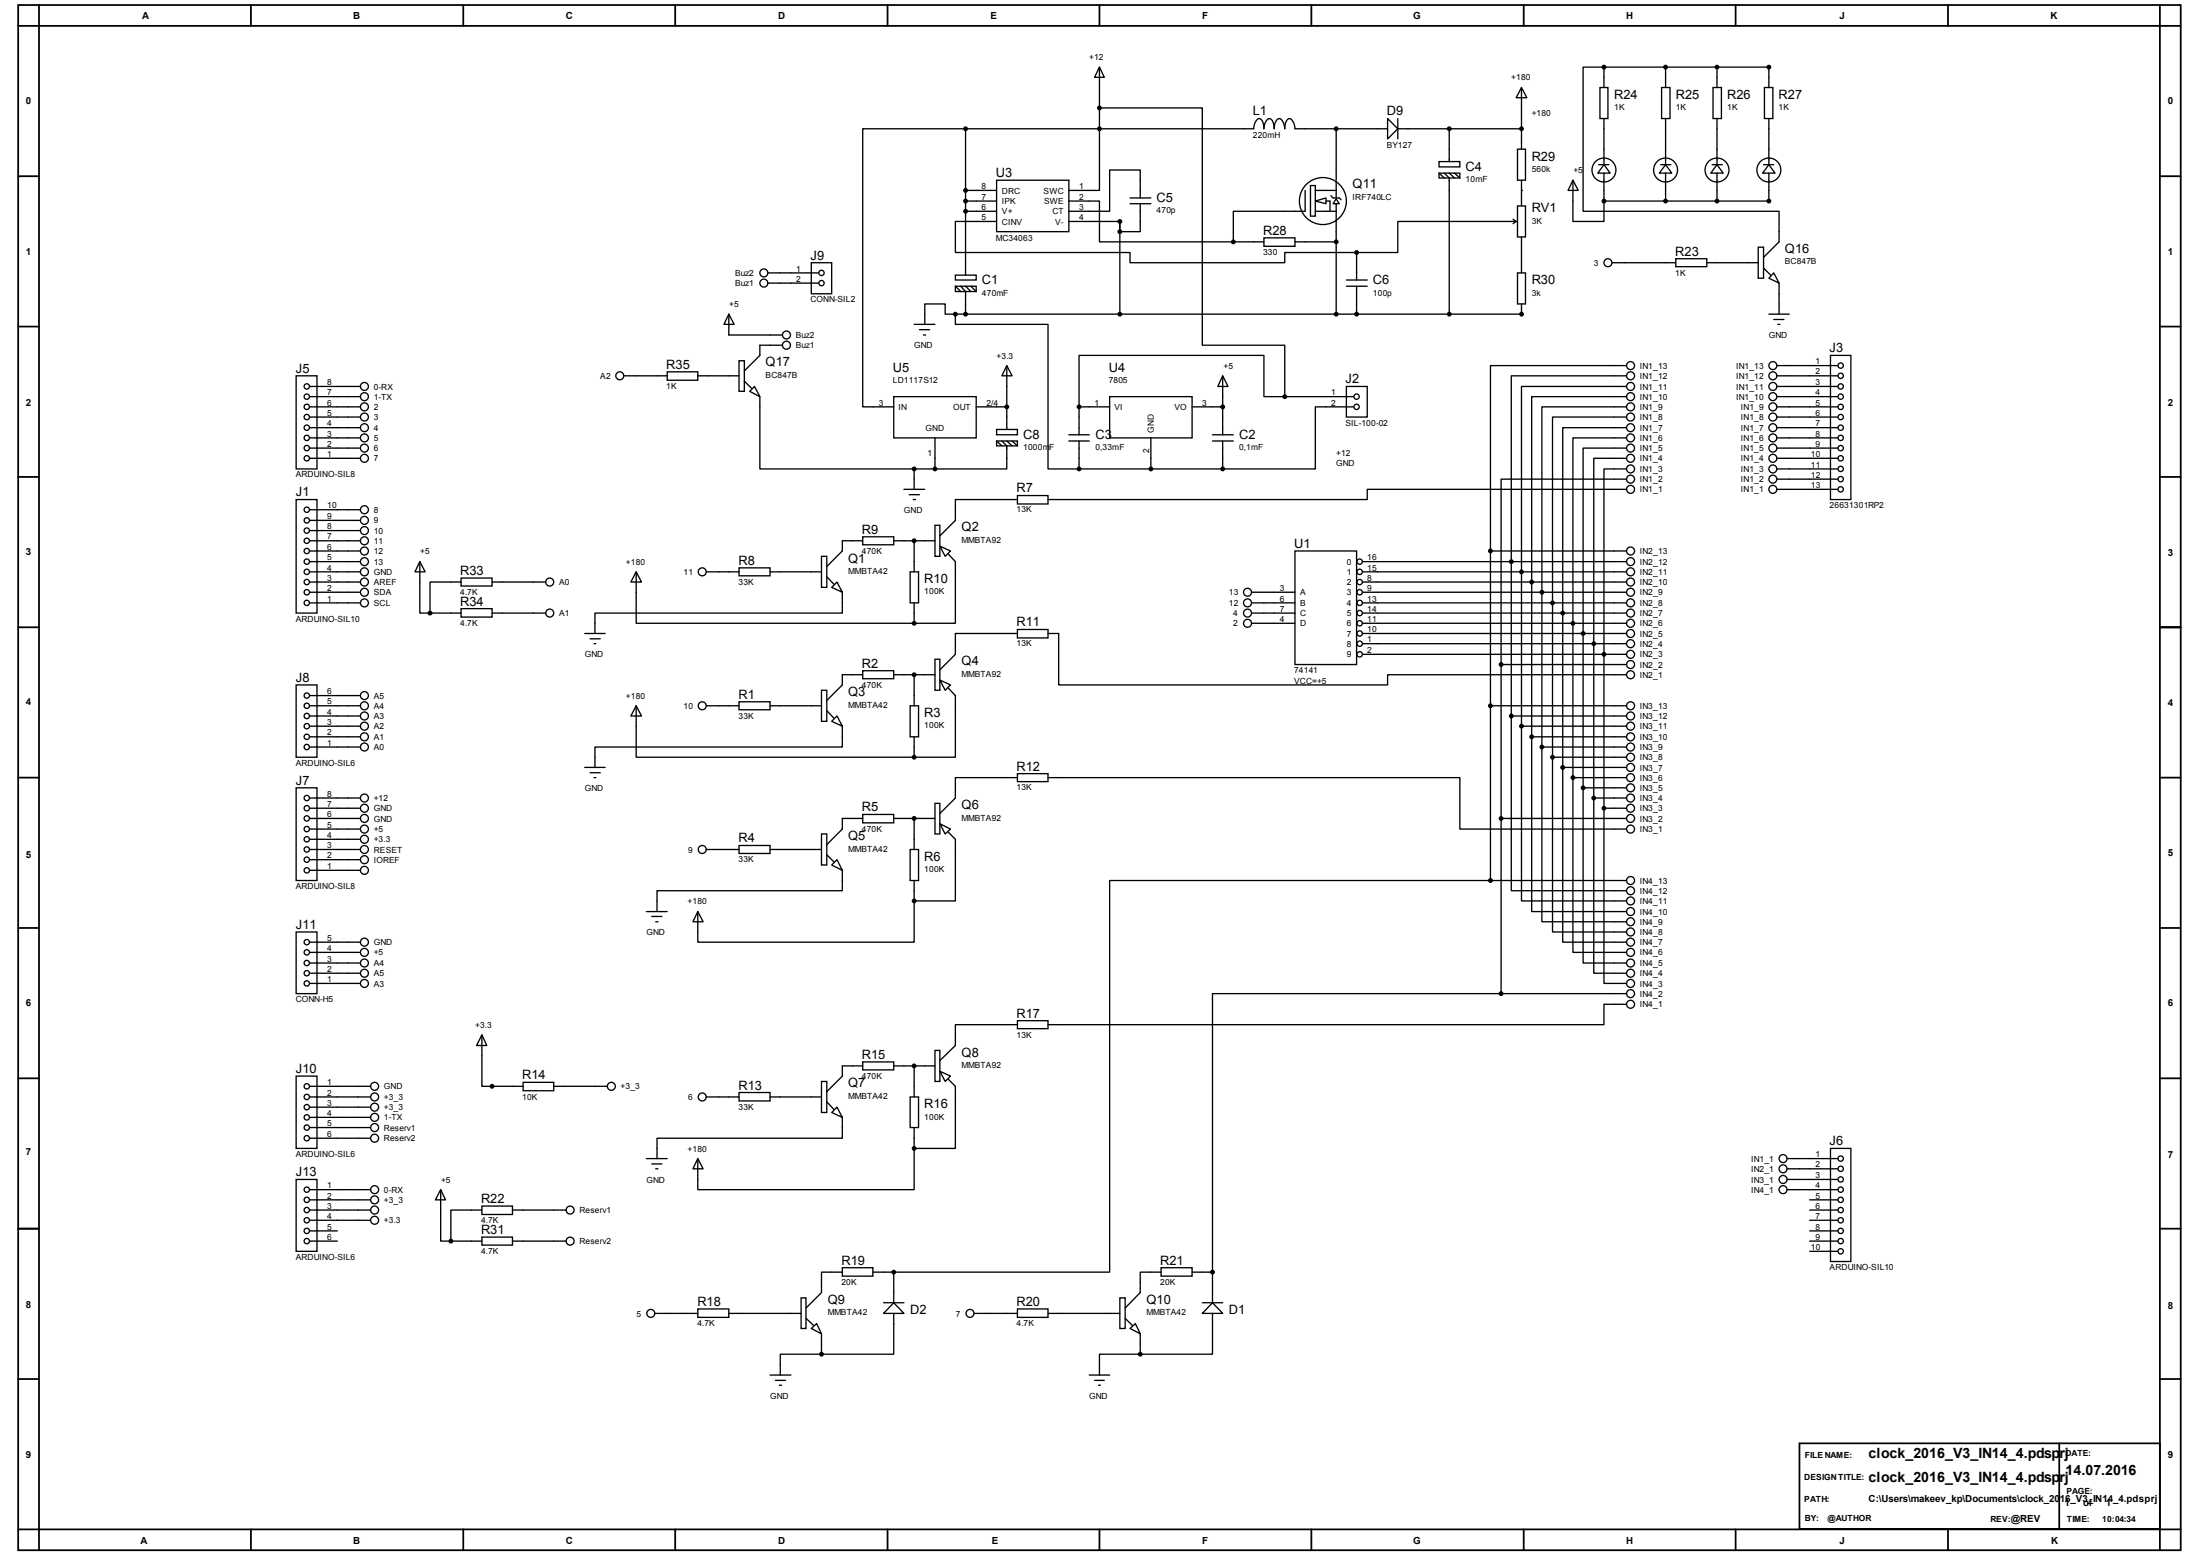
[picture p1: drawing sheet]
<svg xmlns="http://www.w3.org/2000/svg" width="420mm" height="297mm" viewBox="0 0 420 297" stroke-linecap="round" stroke-linejoin="round" font-family="sans-serif">
<g fill="none" stroke="#000" stroke-width=".34">
<path d="M3.5 1h413v294.9h-413zM7.5 4.9h405v287.1h-405zM7.5 1v3.9h-4M47.9 1v3.9M88.5 1v3.9M128.9 1v3.9M169.5 1v3.9M210 1v3.9M250.4 1v3.9M291 1v3.9M331.5 1v3.9M372 1v3.9"/>
<path d="M412.5 1v3.9h4M3.5 33.6h4M412.5 33.6h4M3.5 62.3h4M412.5 62.3h4M3.5 91h4M412.5 91h4M3.5 119.7h4M412.5 119.7h4M3.5 148.4h4M412.5 148.4h4M3.5 177.2h4"/>
<path d="M412.5 177.2h4M3.5 205.9h4M412.5 205.9h4M3.5 234.6h4M412.5 234.6h4M3.5 263.3h4M343.7 275.5h68.8v16.4h-68.8zM393.3 275.5v16.4M412.5 263.3h4M3.5 292h4v3.9M47.9 292v3.9M88.5 292v3.9"/>
<path d="M128.9 292v3.9M169.5 292v3.9M210 292v3.9M250.4 292v3.9M291 292v3.9M331.5 292v3.9M372 292v3.9M416.5 292h-4v3.9"/>
</g>
<g fill="none" stroke="#000" stroke-width=".25">
<path d="M210 12.8l.9 2h-1.9zM210 12.8v23.6h-5.9M290.6 16.7l1 2h-2zM290.6 16.7v11.8M305.6 16.7h1.5v5.9h-1.5zM306.3 12.8h-4v27.5h37.5v5.9l-3 2.9M306.3 12.8v3.9M306.3 12.8h31.5v3.9M317.3 16.7h1.6v5.9h-1.6zM318.1 12.8v3.9M327.2 16.7h1.6v5.9h-1.6zM327.9 12.8v3.9"/>
<path d="M337 16.7h1.6v5.9h-1.6zM184.4 24.6h-19.6v53.1h5.9M184.4 24.6h55a2.09 2.09 0 0 1 1.1-2 1.31 1.31 0 0 1 .8 1.4l.1 .6a2.09 2.09 0 0 1 1-2 1.31 1.31 0 0 1 .9 1.4v.6a1.88 1.88 0 0 1 1-2 1.83 1.83 0 0 1 1.1 2 1.87 1.87 0 0 1 .9-2 1.83 1.83 0 0 1 1 2h17.7M184.4 36.4h5.9M184.4 38.4h5.9M184.4 24.6v27.9M190.3 34.4h13.8v9.8h-13.8zM204.1 38.4h5.9v7.8h25.5M210 20.6h19.6v45.3h15.8v9.8M215.8 37.8h4M215.8 38.9h4M217.8 38.9v5.3h-3.9"/>
<path d="M217.8 37.8v-5.3h-5.9v7.8h-7.8M249.3 36.4v3.9h-13.8v5.9M250.3 35.4h.9v5.9h-.9zM251.2 38.4l2-.6v1.1zM251.2 36.4h4M253.2 38.4h.8v1.9M254.2 37.4l.4 .4h1.2l.3 .3M255.2 38l.6 .9h-1.2zM255.2 24.6v9.8M255.2 34.6v3.2M255.2 38.9v21.1M265 22.6l2 2-2 1.9z"/>
<path d="M267 24.6h23.6M267 22.6v3.9M274.8 30.8h4v1.1h-4zM274.8 33h4v1h-4zM274.8 33l1 1M275.8 33l1 1v26M276.8 24.6v6.2M276.8 33l1 1M277.8 33l1 1M289.8 28.5h1.5v5.9h-1.5zM289.8 39.3h1.5v5.9h-1.5zM290.6 36.4h.1"/>
<path d="M290.6 34.4v4.9M300.4 34.4l1 2h-1.9zM300.4 34.4v7.9h5.9v-3.9M305.3 31.4h2M306.3 31.4l1.2 1.6h-2.4zM306.3 22.6v8.8M306.3 33v5.4M317.2 31.4h1.9M318.1 31.4l1.2 1.6h-2.4zM318.1 22.6v8.8M318.1 33v5.4M327 31.4h1.9"/>
<path d="M327.9 31.4l1.2 1.6h-2.4zM327.9 22.6v8.8M327.9 33v5.4M336.8 31.4h2M337.8 31.4l1.2 1.6h-2.4zM337.8 33v5.4h-31.5M337.8 22.6v8.8M139.2 60l1 1.9h-1.9zM139.2 60v4h10.2M146.6 52.1h9.7M146.6 54h9.7M154.9 50.2h3.9v5.9h-3.9z"/>
<path d="M182.5 52.5h3.9v1h-3.9zM182.5 54.6h3.9v1.1h-3.9zM182.5 60v1.9h17.7v27.6h5.9M182.5 60h-2v-2h-3.9v3.9M182.5 60h108.1M182.5 54.6l1 1.1M183.5 54.6l.9 1.1v4.3M184.4 40.3h5.9M184.4 54.6l1 1.1M185.4 54.6l1 1.1M190.3 42.3h-7.8v5.9h33.3v2h29.6v-2h13.7M204.1 42.3h9.8v17.7"/>
<path d="M235.5 46.2h5.9M241.4 45.4h5.9v1.6h-5.9zM247.3 46.2h7.9M251.2 40.3h4M257.1 54.6h4M257.1 53.5h4M259.1 48.2v5.3M259.1 54.6v5.4M289 41.9l.6 .4M289.6 42.3h-22.6v5.9h-7.9M289.6 42.3l-.6 .4M289.8 52.1h1.5v5.9h-1.5z"/>
<path d="M290.6 60h.1M290.6 45.2v6.9M290.6 58v2M307.8 50.2h12.2M320 49.4h6v1.5h-6zM326 50.2h9.8M335.8 47.2h1v5.9h-1zM336.8 51.2l1.4 1.3M337.8 60h3.9M338.8 52.1l1 1.9-2-.9zM339.8 54v6M56.6 71.7h3.9v17.8h-3.9z"/>
<path d="M59.2 77.7h9.5M59.2 75.7h9.5M59.2 73.8h9.5M59.2 79.6h9.5M119.1 71.7h8.3M127.4 71h5.9v1.6h-5.9zM133.3 71.7h7.8M141.1 68.9h1.1v5.8h-1.1zM142.2 72.8l1.3 1.3M143.2 74.7l.9-.9 1 1.9zM145.1 75.7v13.8h29.5M149.4 65.9h-4.3v1.9l-2.9 3"/>
<path d="M170.7 75.7h15.7v7.9h-15.7zM174.6 61.9h4M175.6 62.9h1.9M176.4 64h.4M186.4 77.7h5.9M192.3 69.8l1 1.9h-2zM192.3 69.8v12.2M206.1 77.7h5.8M206.1 77.7v5.3M211.9 75.7h15.8v7.9h-15.8zM227.7 77.7h5.8M233.5 71.7l1 2.1h-1.9z"/>
<path d="M233.5 71.7v11.3M245.4 75.7h-4v-7.9h-35.3v9.9M245.4 75.7h13.1M257.1 73.8h4v5.8h-4zM258.5 77.7h-7.3v11.8h-17.7M310.6 71.7h-22v65M310.6 73.8h-20v64.8M310.6 75.7h-18.1v65M310.6 77.7h-16.1v64.9M310.6 79.6h-14.1v65M310.6 69.8h-26v35.4M338.8 61h1.9"/>
<path d="M339.3 77.7h11.6M339.3 75.7h11.6M339.3 69.8h11.6M339.3 71.7h11.6M339.3 73.8h11.6M339.3 79.6h11.6M339.5 61.9h.4M349.6 67.8h3.9v27.6h-3.9zM56.6 95.4h3.9v21.6h-3.9zM59.2 81.6h9.5M59.2 83.6h9.5M59.2 85.5h9.5"/>
<path d="M59.2 87.5h9.5M59.2 99.3h9.5M59.2 97.3h9.5M172.6 93.4h4M173.7 94.4h1.9M174.4 95.4h.4M174.6 89.5h4M174.6 89.5v3.9M178.6 83.6v5.9M190.3 82h4v1h-4zM190.3 84.2h4v.9h-4zM190.3 84.2l1 .9"/>
<path d="M191.3 84.2l1 .9v4.4h-13.7M192.3 84.2l1 .9M193.3 84.2l1 .9M194.3 94.6h5.9v1.6h-5.9zM194.3 95.4h-11.8v3.9l-3 3M204.1 84.2h3.9M204.1 83h3.9M206.1 84.2v5.3M206.1 89.5h27.4M219.8 83.6v5.9M231.6 84.2h3.9M231.6 83h3.9"/>
<path d="M233.5 84.2v5.3M310.6 93.4h-49.5v2h-60.9M310.6 81.6h-12.2v64.9M310.6 83.6h-10.2v64.8M310.6 85.5h-8.3v64.9M310.6 87.5h-6.2v64.8M310.6 89.5h-4.3v64.8M310.6 91.5h-23.9v35.4M339.3 89.5h11.6M339.3 81.6h11.6M339.3 83.6h11.6M339.3 85.5h11.6"/>
<path d="M339.3 91.5h11.6M339.3 93.4h11.6M339.3 87.5h11.6M59.2 109.2h9.5M59.2 103.2h9.5M59.2 113.1h9.5M59.2 115.1h9.5M59.2 111.1h9.5M59.2 107.2h9.5M59.2 105.2h9.5M59.2 101.3h9.5M80.2 107.2l1 2h-2z"/>
<path d="M80.2 107.2v9.8h1.9M82.1 117h6M88.1 110.3h5.9v1.6h-5.9zM88.1 116.2h5.9v1.6h-5.9zM88.1 111.1h-6v5.9M94 117h10.2M94 111.1h10.2M121.5 109.2l1 1.9h-2zM121.5 109.2v9.8h53.1M134.9 109.2h6.2M141.1 108.4h6v1.5h-6zM147.1 109.2h9.8"/>
<path d="M156.9 106.2h1v5.9h-1zM157.9 110.1l1.4 1.4M158.8 112.1l1.1-1 1 2zM160.9 113.1v3.9h-47.3v3.9M164.8 102.5h5.9v1.5h-5.9zM164.8 103.2h-3.9v2l-3 2.9M170.7 103.2h7.9M173.8 109.2h1.6v5.9h-1.6zM174.6 103.2v6M174.6 115.1v3.9M178.6 100.3h.9v5.9h-.9zM179.5 104.3l2 .9-1 1z"/>
<path d="M181.1 105.8l1.4 1.4v11.8h-7.9M239 113.1h8.3M239 115.1h8.3M239 117h8.3M239 119h8.3M247.3 105.2h11.8v21.7h-11.8zM260.3 109.2h50.3M260.3 113.1h50.3M260.3 115.1h50.3M260.3 117h50.3M260.3 119h50.3M260.3 111.1h50.3"/>
<path d="M260.3 107.2h50.3M284.6 105.2h26M284.6 105.2v62.9M56.6 130.8h3.9v13.8h-3.9zM59.2 134.7h9.5M59.2 132.8h9.5M59.2 136.7h9.5M59.2 138.6h9.5M111.7 120.9h3.9M112.7 121.9h1.9M113.5 122.9h.3M121.5 134.7l1 2h-2z"/>
<path d="M121.5 134.7v9.9h53.1M134.9 134.7h6.2M141.1 134h6v1.5h-6zM147.1 134.7h9.8M156.9 131.8h1v5.9h-1zM157.9 135.7l1.4 1.4M158.8 137.7l1.1-1 1 1.9zM160.9 138.6v4h-47.3v3.9M164.8 128h5.9v1.6h-5.9zM164.8 128.8h-3.9v2l-3 2.9M170.7 128.8h7.9M173.8 134.7h1.6v6h-1.6z"/>
<path d="M174.6 128.8v5.9M178.6 125.8h.9v6h-.9zM179.5 129.8l2 1-1 1zM181.1 131.3l1.4 1.5v11.8h-7.9M194.3 120.2h5.9v1.6h-5.9zM194.3 120.9h-11.8v4l-3 3M200.2 120.9h2v9.9h62.8v-2h45.6M260.3 120.9h50.3M260.3 122.9h50.3M260.3 124.9h50.3M284.6 134.7h26M286.7 126.9v62.8"/>
<path d="M286.7 126.9h23.9M288.6 136.7v33.3h22M288.6 136.7h22M290.6 138.6v33.4h20M290.6 138.6h20M56.6 150.4h3.9v17.7h-3.9zM59.2 156.2h9.5M59.2 140.7h9.5M59.2 142.6h9.5M59.2 152.3h9.5M59.2 154.3h9.5M59.2 158.3h9.5"/>
<path d="M111.7 146.5h3.9M112.7 147.5h1.9M113.5 148.4h.3M156.9 159.2h1v5.9h-1zM164.8 155.5h5.9v1.6h-5.9zM164.8 156.2h-3.9v2.1l-3 2.9M170.7 156.2h7.9M174.6 140.7v3.9M174.6 156.2v6M178.6 153.4h.9v5.8h-.9zM179.5 157.3l2 1-1 .9zM181.1 158.9l1.4 1.3v11.8h-7.9"/>
<path d="M194.3 147.7h5.9v1.5h-5.9zM194.3 148.4h-11.8v3.9l-3 3M200.2 148.4h78.6v9.9h31.8M286.7 156.2h23.9M292.5 140.7v33.3h18.1M292.5 140.7h18.1M294.5 142.6v33.4h16.1M294.5 142.6h16.1M296.5 144.6v33.3h14.1M296.5 144.6h14.1M298.4 146.5v33.4h12.2M298.4 146.5h12.2"/>
<path d="M300.4 148.4v33.4h10.2M300.4 148.4h10.2M302.3 150.4v33.4h8.3M302.3 150.4h8.3M304.4 152.3v33.5h6.2M304.4 152.3h6.2M306.3 154.3v33.4h4.3M306.3 154.3h4.3M56.6 177.9h3.9v11.8h-3.9zM59.2 162.2h9.5M59.2 160.2h9.5M59.2 164.1h9.5"/>
<path d="M59.2 166.1h9.5M59.2 179.9h9.5M123.4 174h4M124.5 174.9h1.9M125.2 176h.4M133.3 174l1 2h-2zM134.9 162.2h6.2M141.1 161.4h6v1.5h-6zM147.1 162.2h9.8M157.9 163.2l1.4 1.3M158.8 165.1l1.1-1 1 2zM160.9 166.1v3.9h-35.4v4"/>
<path d="M173.8 162.2h1.6v5.9h-1.6zM174.6 172v7.9h-41.3v-5.9M174.6 168.1v3.9M284.6 168.1h-72.7v74.8h-41.2M284.6 168.1h26M59.2 187.7h9.5M59.2 185.8h9.5M59.2 183.8h9.5M59.2 181.8h9.5M92 197.6l1 2h-2zM92 197.6v9.8h7.9M194.3 194.8h5.9v1.6h-5.9z"/>
<path d="M194.3 195.6h-11.8v4l-3 2.9M286.7 189.7h-55.1v53.2M286.7 189.7h23.9M310.6 191.7h-4.3v3.9h-106.1M56.6 205.4h3.9v13.8h-3.9zM59.2 207.4h11.6M59.2 209.4h11.6M59.2 211.4h11.6M59.2 213.3h11.6M59.2 215.3h11.6M59.2 217.3h11.6M99.9 206.6h5.8v1.6h-5.8z"/>
<path d="M105.7 207.4h10.3M134.9 209.4h6.2M141.1 208.6h6v1.6h-6zM147.1 209.4h9.8M156.9 206.4h1v6h-1zM157.9 210.3l1.4 1.5M158.8 212.4l1.1-1 1 1.9zM160.9 213.3v4h-35.4v3.9M164.8 202.7h5.9v1.5h-5.9zM164.8 203.5h-3.9v1.9l-3 3M170.7 203.5h7.9M173.8 209.4h1.6v5.9h-1.6z"/>
<path d="M174.6 219.2v7.9h-41.3v-5.9M174.6 203.5v5.9M174.6 215.3v3.9M178.6 200.5h.9v5.9h-.9zM179.5 204.5l2 .9-1 1zM181.1 206l1.4 1.4v11.8h-7.9M349.6 219.2h3.9v21.6h-3.9zM56.6 225.2h3.9v13.7h-3.9zM59.2 227.1h11.6M59.2 229.1h11.6M59.2 231h11.6M59.2 232.9h11.6"/>
<path d="M59.2 236.9h5.2M59.2 235h5.2M84.2 227.1l.9 2h-2zM84.2 227.1v9.8h1.9M86.1 236.9h5.9M92 230.2h5.9v1.6h-5.9zM92 236.2h5.9v1.5h-5.9zM92 231h-5.9v5.9M97.9 231h10.2M97.9 236.9h10.2M123.4 221.2h4M124.5 222.2h1.9"/>
<path d="M125.2 223.1h.4M133.3 221.2l1 1.9h-2zM341.3 221.2h9.6M341.3 223.1h9.6M341.3 225.2h9.6M341.3 227.1h9.6M345.6 229.1h5.3M345.6 231h5.3M345.6 232.9h5.3M345.6 236.9h5.3M345.6 235h5.3M345.6 238.9h5.3"/>
<path d="M125.1 250.7h8.2M133.3 249.9h5.9v1.6h-5.9zM139.2 250.7h13.8M153 247.8h.9v5.8h-.9zM153.9 251.7l1.5 1.3M154.9 253.6l1.1-.9 .9 1.9zM156.9 258.5h-7.9v4M156.9 254.6v3.9M160.9 242h5.8v1.6h-5.8zM160.9 242.9h-4v3.8l-3 3M166.7 242.9h4M168.7 248.7h3.9"/>
<path d="M170.7 248.7l1.9 2h-3.9zM170.7 250.7v7.8h-13.8M170.7 242.9v5.8M186 250.7h8.3M194.3 249.9h5.9v1.6h-5.9zM200.2 250.7h13.7M213.9 247.8h1v5.8h-1zM214.9 251.7l1.3 1.3M215.8 253.6l1-.9 1 1.9zM217.8 258.5h-7.8v4M217.8 254.6v3.9M221.7 242h6v1.6h-6z"/>
<path d="M221.7 242.9h-3.9v3.8l-2.9 3M227.7 242.9h3.9M229.6 248.7h3.9M231.6 248.7l1.9 2h-3.9zM231.6 250.7v7.8h-13.8M231.6 242.9v5.8M147.1 262.5h3.9M148.1 263.5h1.9M148.8 264.4h.5M208 262.5h3.9M209 263.5h1.9M209.8 264.4h.3"/>
<circle cx="252.6" cy="38.4" r="4.5"/>
<circle cx="306.3" cy="32.5" r="2.29"/>
<circle cx="318.1" cy="32.5" r="2.29"/>
<circle cx="327.9" cy="32.5" r="2.29"/>
<circle cx="337.8" cy="32.5" r="2.29"/>
<circle cx="145.9" cy="54" r=".76"/>
<circle cx="145.9" cy="52.1" r=".76"/>
<circle cx="156.9" cy="54" r=".51"/>
<circle cx="156.9" cy="52.1" r=".51"/>
<circle cx="307.1" cy="50.2" r=".76"/>
<circle cx="58.6" cy="77.7" r=".51"/>
<circle cx="58.6" cy="75.7" r=".51"/>
<circle cx="58.6" cy="73.8" r=".51"/>
<circle cx="58.6" cy="79.6" r=".51"/>
<circle cx="69.6" cy="75.7" r=".76"/>
<circle cx="69.6" cy="79.6" r=".76"/>
<circle cx="69.6" cy="77.7" r=".76"/>
<circle cx="69.6" cy="73.8" r=".76"/>
<circle cx="118.4" cy="71.7" r=".76"/>
<circle cx="150.2" cy="64" r=".76"/>
<circle cx="150.2" cy="65.9" r=".76"/>
<circle cx="259.1" cy="77.7" r=".51"/>
<circle cx="259.1" cy="75.7" r=".51"/>
<circle cx="311.4" cy="75.7" r=".76"/>
<circle cx="311.4" cy="69.8" r=".76"/>
<circle cx="311.4" cy="79.6" r=".76"/>
<circle cx="311.4" cy="71.7" r=".76"/>
<circle cx="311.4" cy="77.7" r=".76"/>
<circle cx="311.4" cy="73.8" r=".76"/>
<circle cx="338.6" cy="75.7" r=".76"/>
<circle cx="338.6" cy="69.8" r=".76"/>
<circle cx="338.6" cy="77.7" r=".76"/>
<circle cx="338.6" cy="79.6" r=".76"/>
<circle cx="338.6" cy="71.7" r=".76"/>
<circle cx="338.6" cy="73.8" r=".76"/>
<circle cx="351.5" cy="71.7" r=".51"/>
<circle cx="351.5" cy="75.7" r=".51"/>
<circle cx="351.5" cy="77.7" r=".51"/>
<circle cx="351.5" cy="69.8" r=".51"/>
<circle cx="351.5" cy="73.8" r=".51"/>
<circle cx="351.5" cy="79.6" r=".51"/>
<circle cx="58.6" cy="99.3" r=".51"/>
<circle cx="58.6" cy="97.3" r=".51"/>
<circle cx="58.6" cy="83.6" r=".51"/>
<circle cx="58.6" cy="85.5" r=".51"/>
<circle cx="58.6" cy="81.6" r=".51"/>
<circle cx="58.6" cy="87.5" r=".51"/>
<circle cx="69.6" cy="97.3" r=".76"/>
<circle cx="69.6" cy="83.6" r=".76"/>
<circle cx="69.6" cy="99.3" r=".76"/>
<circle cx="69.6" cy="85.5" r=".76"/>
<circle cx="69.6" cy="87.5" r=".76"/>
<circle cx="69.6" cy="81.6" r=".76"/>
<circle cx="311.4" cy="91.5" r=".76"/>
<circle cx="311.4" cy="83.6" r=".76"/>
<circle cx="311.4" cy="89.5" r=".76"/>
<circle cx="311.4" cy="85.5" r=".76"/>
<circle cx="311.4" cy="93.4" r=".76"/>
<circle cx="311.4" cy="87.5" r=".76"/>
<circle cx="311.4" cy="81.6" r=".76"/>
<circle cx="338.6" cy="91.5" r=".76"/>
<circle cx="338.6" cy="83.6" r=".76"/>
<circle cx="338.6" cy="89.5" r=".76"/>
<circle cx="338.6" cy="93.4" r=".76"/>
<circle cx="338.6" cy="85.5" r=".76"/>
<circle cx="338.6" cy="81.6" r=".76"/>
<circle cx="338.6" cy="87.5" r=".76"/>
<circle cx="351.5" cy="85.5" r=".51"/>
<circle cx="351.5" cy="83.6" r=".51"/>
<circle cx="351.5" cy="93.4" r=".51"/>
<circle cx="351.5" cy="89.5" r=".51"/>
<circle cx="351.5" cy="81.6" r=".51"/>
<circle cx="351.5" cy="87.5" r=".51"/>
<circle cx="351.5" cy="91.5" r=".51"/>
<circle cx="58.6" cy="113.1" r=".51"/>
<circle cx="58.6" cy="111.1" r=".51"/>
<circle cx="58.6" cy="105.2" r=".51"/>
<circle cx="58.6" cy="103.2" r=".51"/>
<circle cx="58.6" cy="107.2" r=".51"/>
<circle cx="58.6" cy="115.1" r=".51"/>
<circle cx="58.6" cy="109.2" r=".51"/>
<circle cx="58.6" cy="101.3" r=".51"/>
<circle cx="69.6" cy="111.1" r=".76"/>
<circle cx="69.6" cy="103.2" r=".76"/>
<circle cx="69.6" cy="105.2" r=".76"/>
<circle cx="69.6" cy="107.2" r=".76"/>
<circle cx="69.6" cy="115.1" r=".76"/>
<circle cx="69.6" cy="101.3" r=".76"/>
<circle cx="69.6" cy="113.1" r=".76"/>
<circle cx="69.6" cy="109.2" r=".76"/>
<circle cx="105" cy="117" r=".76"/>
<circle cx="105" cy="111.1" r=".76"/>
<circle cx="134.1" cy="109.2" r=".76"/>
<circle cx="238.3" cy="117" r=".76"/>
<circle cx="238.3" cy="119" r=".76"/>
<circle cx="238.3" cy="113.1" r=".76"/>
<circle cx="238.3" cy="115.1" r=".76"/>
<circle cx="259.7" cy="119" r=".51"/>
<circle cx="259.7" cy="113.1" r=".51"/>
<circle cx="259.7" cy="107.2" r=".51"/>
<circle cx="259.7" cy="111.1" r=".51"/>
<circle cx="259.7" cy="117" r=".51"/>
<circle cx="259.7" cy="109.2" r=".51"/>
<circle cx="259.7" cy="115.1" r=".51"/>
<circle cx="311.4" cy="117" r=".76"/>
<circle cx="311.4" cy="111.1" r=".76"/>
<circle cx="311.4" cy="119" r=".76"/>
<circle cx="311.4" cy="115.1" r=".76"/>
<circle cx="311.4" cy="113.1" r=".76"/>
<circle cx="311.4" cy="107.2" r=".76"/>
<circle cx="311.4" cy="105.2" r=".76"/>
<circle cx="311.4" cy="109.2" r=".76"/>
<circle cx="58.6" cy="136.7" r=".51"/>
<circle cx="58.6" cy="132.8" r=".51"/>
<circle cx="58.6" cy="138.6" r=".51"/>
<circle cx="58.6" cy="134.7" r=".51"/>
<circle cx="69.6" cy="136.7" r=".76"/>
<circle cx="69.6" cy="132.8" r=".76"/>
<circle cx="69.6" cy="138.6" r=".76"/>
<circle cx="69.6" cy="134.7" r=".76"/>
<circle cx="134.1" cy="134.7" r=".76"/>
<circle cx="259.7" cy="120.9" r=".51"/>
<circle cx="259.7" cy="122.9" r=".51"/>
<circle cx="259.7" cy="124.9" r=".51"/>
<circle cx="311.4" cy="122.9" r=".76"/>
<circle cx="311.4" cy="136.7" r=".76"/>
<circle cx="311.4" cy="126.9" r=".76"/>
<circle cx="311.4" cy="128.8" r=".76"/>
<circle cx="311.4" cy="138.6" r=".76"/>
<circle cx="311.4" cy="134.7" r=".76"/>
<circle cx="311.4" cy="124.9" r=".76"/>
<circle cx="311.4" cy="120.9" r=".76"/>
<circle cx="58.6" cy="140.7" r=".51"/>
<circle cx="58.6" cy="156.2" r=".51"/>
<circle cx="58.6" cy="152.3" r=".51"/>
<circle cx="58.6" cy="142.6" r=".51"/>
<circle cx="58.6" cy="154.3" r=".51"/>
<circle cx="58.6" cy="158.3" r=".51"/>
<circle cx="69.6" cy="140.7" r=".76"/>
<circle cx="69.6" cy="152.3" r=".76"/>
<circle cx="69.6" cy="142.6" r=".76"/>
<circle cx="69.6" cy="156.2" r=".76"/>
<circle cx="69.6" cy="158.3" r=".76"/>
<circle cx="69.6" cy="154.3" r=".76"/>
<circle cx="311.4" cy="150.4" r=".76"/>
<circle cx="311.4" cy="142.6" r=".76"/>
<circle cx="311.4" cy="152.3" r=".76"/>
<circle cx="311.4" cy="146.5" r=".76"/>
<circle cx="311.4" cy="140.7" r=".76"/>
<circle cx="311.4" cy="156.2" r=".76"/>
<circle cx="311.4" cy="144.6" r=".76"/>
<circle cx="311.4" cy="158.3" r=".76"/>
<circle cx="311.4" cy="154.3" r=".76"/>
<circle cx="311.4" cy="148.4" r=".76"/>
<circle cx="58.6" cy="179.9" r=".51"/>
<circle cx="58.6" cy="164.1" r=".51"/>
<circle cx="58.6" cy="166.1" r=".51"/>
<circle cx="58.6" cy="162.2" r=".51"/>
<circle cx="58.6" cy="160.2" r=".51"/>
<circle cx="69.6" cy="179.9" r=".76"/>
<circle cx="69.6" cy="166.1" r=".76"/>
<circle cx="69.6" cy="160.2" r=".76"/>
<circle cx="69.6" cy="162.2" r=".76"/>
<circle cx="69.6" cy="164.1" r=".76"/>
<circle cx="134.1" cy="162.2" r=".76"/>
<circle cx="311.4" cy="170" r=".76"/>
<circle cx="311.4" cy="177.9" r=".76"/>
<circle cx="311.4" cy="179.9" r=".76"/>
<circle cx="311.4" cy="174" r=".76"/>
<circle cx="311.4" cy="168.1" r=".76"/>
<circle cx="311.4" cy="172" r=".76"/>
<circle cx="311.4" cy="176" r=".76"/>
<circle cx="58.6" cy="183.8" r=".51"/>
<circle cx="58.6" cy="187.7" r=".51"/>
<circle cx="58.6" cy="185.8" r=".51"/>
<circle cx="58.6" cy="181.8" r=".51"/>
<circle cx="69.6" cy="183.8" r=".76"/>
<circle cx="69.6" cy="187.7" r=".76"/>
<circle cx="69.6" cy="185.8" r=".76"/>
<circle cx="69.6" cy="181.8" r=".76"/>
<circle cx="311.4" cy="191.7" r=".76"/>
<circle cx="311.4" cy="189.7" r=".76"/>
<circle cx="311.4" cy="187.7" r=".76"/>
<circle cx="311.4" cy="183.8" r=".76"/>
<circle cx="311.4" cy="185.8" r=".76"/>
<circle cx="311.4" cy="181.8" r=".76"/>
<circle cx="58.6" cy="207.4" r=".51"/>
<circle cx="58.6" cy="213.3" r=".51"/>
<circle cx="58.6" cy="215.3" r=".51"/>
<circle cx="58.6" cy="211.4" r=".51"/>
<circle cx="58.6" cy="217.3" r=".51"/>
<circle cx="58.6" cy="209.4" r=".51"/>
<circle cx="71.5" cy="217.3" r=".76"/>
<circle cx="71.5" cy="213.3" r=".76"/>
<circle cx="71.5" cy="207.4" r=".76"/>
<circle cx="71.5" cy="215.3" r=".76"/>
<circle cx="71.5" cy="209.4" r=".76"/>
<circle cx="71.5" cy="211.4" r=".76"/>
<circle cx="116.8" cy="207.4" r=".76"/>
<circle cx="134.1" cy="209.4" r=".76"/>
<circle cx="58.6" cy="229.1" r=".51"/>
<circle cx="58.6" cy="231" r=".51"/>
<circle cx="58.6" cy="235" r=".51"/>
<circle cx="58.6" cy="232.9" r=".51"/>
<circle cx="58.6" cy="236.9" r=".51"/>
<circle cx="58.6" cy="227.1" r=".51"/>
<circle cx="71.5" cy="229.1" r=".76"/>
<circle cx="71.5" cy="231" r=".76"/>
<circle cx="71.5" cy="232.9" r=".76"/>
<circle cx="71.5" cy="227.1" r=".76"/>
<circle cx="108.9" cy="231" r=".76"/>
<circle cx="108.9" cy="236.9" r=".76"/>
<circle cx="340.5" cy="221.2" r=".76"/>
<circle cx="340.5" cy="225.2" r=".76"/>
<circle cx="340.5" cy="227.1" r=".76"/>
<circle cx="340.5" cy="223.1" r=".76"/>
<circle cx="351.5" cy="235" r=".51"/>
<circle cx="351.5" cy="223.1" r=".51"/>
<circle cx="351.5" cy="238.9" r=".51"/>
<circle cx="351.5" cy="229.1" r=".51"/>
<circle cx="351.5" cy="231" r=".51"/>
<circle cx="351.5" cy="221.2" r=".51"/>
<circle cx="351.5" cy="236.9" r=".51"/>
<circle cx="351.5" cy="232.9" r=".51"/>
<circle cx="351.5" cy="225.2" r=".51"/>
<circle cx="351.5" cy="227.1" r=".51"/>
<circle cx="124.3" cy="250.7" r=".76"/>
<circle cx="185.3" cy="250.7" r=".76"/>
</g>
<g fill="#000" stroke="#000" stroke-width=".25">
<circle cx="306.3" cy="12.8" r=".34"/>
<circle cx="318.1" cy="12.8" r=".34"/>
<circle cx="327.9" cy="12.8" r=".34"/>
<circle cx="337.8" cy="12.8" r=".34"/>
<circle cx="184.4" cy="24.6" r=".34"/>
<circle cx="184.4" cy="36.4" r=".34"/>
<circle cx="184.4" cy="38.4" r=".34"/>
<circle cx="210" cy="24.6" r=".34"/>
<circle cx="210" cy="20.6" r=".34"/>
<circle cx="255.2" cy="24.6" r=".34"/>
<circle cx="276.8" cy="24.6" r=".34"/>
<circle cx="290.6" cy="24.6" r=".34"/>
<circle cx="306.3" cy="38.4" r=".34"/>
<circle cx="318.1" cy="38.4" r=".34"/>
<circle cx="327.9" cy="38.4" r=".34"/>
<circle cx="337.8" cy="38.4" r=".34"/>
<circle cx="182.5" cy="60" r=".34"/>
<circle cx="184.4" cy="60" r=".34"/>
<circle cx="184.4" cy="40.3" r=".34"/>
<circle cx="213.9" cy="60" r=".34"/>
<circle cx="213.9" cy="44.2" r=".34"/>
<circle cx="213.9" cy="42.3" r=".34"/>
<circle cx="235.5" cy="46.2" r=".34"/>
<circle cx="255.2" cy="60" r=".34"/>
<circle cx="255.2" cy="46.2" r=".34"/>
<circle cx="259.1" cy="60" r=".34"/>
<circle cx="259.1" cy="48.2" r=".34"/>
<circle cx="276.8" cy="60" r=".34"/>
<circle cx="290.6" cy="60" r=".34"/>
<circle cx="192.3" cy="77.7" r=".34"/>
<circle cx="206.1" cy="77.7" r=".34"/>
<circle cx="233.5" cy="77.7" r=".34"/>
<circle cx="245.4" cy="75.7" r=".34"/>
<circle cx="174.6" cy="89.5" r=".34"/>
<circle cx="178.6" cy="89.5" r=".34"/>
<circle cx="206.1" cy="89.5" r=".34"/>
<circle cx="219.8" cy="89.5" r=".34"/>
<circle cx="233.5" cy="89.5" r=".34"/>
<circle cx="82.1" cy="117" r=".34"/>
<circle cx="174.6" cy="119" r=".34"/>
<circle cx="174.6" cy="103.2" r=".34"/>
<circle cx="284.6" cy="105.2" r=".34"/>
<circle cx="288.6" cy="107.2" r=".34"/>
<circle cx="290.6" cy="109.2" r=".34"/>
<circle cx="292.5" cy="111.1" r=".34"/>
<circle cx="294.5" cy="113.1" r=".34"/>
<circle cx="296.5" cy="115.1" r=".34"/>
<circle cx="298.4" cy="117" r=".34"/>
<circle cx="300.4" cy="119" r=".34"/>
<circle cx="174.6" cy="128.8" r=".34"/>
<circle cx="284.6" cy="134.7" r=".34"/>
<circle cx="286.7" cy="126.9" r=".34"/>
<circle cx="288.6" cy="136.7" r=".34"/>
<circle cx="290.6" cy="138.6" r=".34"/>
<circle cx="302.3" cy="120.9" r=".34"/>
<circle cx="304.4" cy="122.9" r=".34"/>
<circle cx="306.3" cy="124.9" r=".34"/>
<circle cx="174.6" cy="144.6" r=".34"/>
<circle cx="174.6" cy="156.2" r=".34"/>
<circle cx="286.7" cy="156.2" r=".34"/>
<circle cx="292.5" cy="140.7" r=".34"/>
<circle cx="294.5" cy="142.6" r=".34"/>
<circle cx="296.5" cy="144.6" r=".34"/>
<circle cx="298.4" cy="146.5" r=".34"/>
<circle cx="300.4" cy="148.4" r=".34"/>
<circle cx="302.3" cy="150.4" r=".34"/>
<circle cx="304.4" cy="152.3" r=".34"/>
<circle cx="306.3" cy="154.3" r=".34"/>
<circle cx="174.6" cy="172" r=".34"/>
<circle cx="284.6" cy="168.1" r=".34"/>
<circle cx="286.7" cy="189.7" r=".34"/>
<circle cx="94" cy="207.4" r=".34"/>
<circle cx="174.6" cy="203.5" r=".34"/>
<circle cx="174.6" cy="219.2" r=".34"/>
<circle cx="86.1" cy="236.9" r=".34"/>
<circle cx="156.9" cy="258.5" r=".34"/>
<circle cx="170.7" cy="242.9" r=".34"/>
<circle cx="217.8" cy="258.5" r=".34"/>
<circle cx="231.6" cy="242.9" r=".34"/>
</g>
<g font-size="2.7">
<text x="356.9" y="278.4">clock_2016_V3_IN14_4.pdsprj</text>
<text x="394.5" y="281.5">14.07.2016</text>
<text x="356.9" y="282.9">clock_2016_V3_IN14_4.pdsprj</text>
</g>
<g font-size="2.5">
<text x="239.3" y="22">L1</text>
<text x="264.8" y="22">D9</text>
<text x="308.3" y="18.8">R24</text>
<text x="320" y="18.8">R25</text>
<text x="329.9" y="18.8">R26</text>
<text x="339.7" y="18.8">R27</text>
<text x="190.2" y="33.8">U3</text>
<text x="258.3" y="35.9">Q11</text>
<text x="279.9" y="32.6">C4</text>
<text x="292.5" y="30.7">R29</text>
<text x="220.9" y="38.5">C5</text>
<text x="292.5" y="40.5">RV1</text>
<text x="241.2" y="44.8">R28</text>
<text x="154.8" y="49.6">J9</text>
<text x="320" y="48.8">R23</text>
<text x="340.9" y="48.4">Q16</text>
<text x="187.5" y="54.2">C1</text>
<text x="262.2" y="54.2">C6</text>
<text x="292.5" y="54.2">R30</text>
<text x="56.5" y="71.2">J5</text>
<text x="127.3" y="70.4">R35</text>
<text x="146.2" y="70">Q17</text>
<text x="170.5" y="71">U5</text>
<text x="211.8" y="71">U4</text>
<text x="349.4" y="67.3">J3</text>
<text x="257" y="73.2">J2</text>
<text x="195.4" y="83.8">C8</text>
<text x="209.2" y="83.8">C3</text>
<text x="236.6" y="83.8">C2</text>
<text x="56.5" y="94.8">J1</text>
<text x="194.1" y="94">R7</text>
<text x="164.6" y="101.9">R9</text>
<text x="183.6" y="101.5">Q2</text>
<text x="141.1" y="107.8">R8</text>
<text x="162" y="107.4">Q1</text>
<text x="247.1" y="104.7">U1</text>
<text x="87.9" y="109.8">R33</text>
<text x="176.5" y="111.3">R10</text>
<text x="87.9" y="115.7">R34</text>
<text x="194.1" y="119.6">R11</text>
<text x="56.5" y="130.2">J8</text>
<text x="164.6" y="127.5">R2</text>
<text x="183.6" y="127">Q4</text>
<text x="141.1" y="133.4">R1</text>
<text x="162" y="133">Q3</text>
<text x="176.5" y="136.8">R3</text>
<text x="56.5" y="149.8">J7</text>
<text x="194.1" y="147.1">R12</text>
<text x="164.6" y="154.9">R5</text>
<text x="183.6" y="154.5">Q6</text>
<text x="141.1" y="160.8">R4</text>
<text x="162" y="160.4">Q5</text>
<text x="176.5" y="164.3">R6</text>
<text x="56.5" y="177.3">J11</text>
<text x="194.1" y="194.3">R17</text>
<text x="164.6" y="202.1">R15</text>
<text x="183.6" y="201.7">Q8</text>
<text x="56.5" y="204.8">J10</text>
<text x="99.7" y="206">R14</text>
<text x="141.1" y="208.1">R13</text>
<text x="162" y="207.5">Q7</text>
<text x="176.5" y="211.5">R16</text>
<text x="349.4" y="218.6">J6</text>
<text x="56.5" y="224.6">J13</text>
<text x="91.9" y="229.6">R22</text>
<text x="91.9" y="235.6">R31</text>
<text x="160.7" y="241.4">R19</text>
<text x="221.6" y="241.4">R21</text>
<text x="133.2" y="249.3">R18</text>
<text x="158.1" y="248.9">Q9</text>
<text x="173.8" y="250.8">D2</text>
<text x="194.1" y="249.3">R20</text>
<text x="218.9" y="248.9">Q10</text>
<text x="234.7" y="250.8">D1</text>
</g>
<g font-size="1.9">
<text x="27.2" y="3.6">A</text>
<text x="67.5" y="3.6">B</text>
<text x="108" y="3.6">C</text>
<text x="148.6" y="3.6">D</text>
<text x="189.1" y="3.6">E</text>
<text x="229.6" y="3.6">F</text>
<text x="269.9" y="3.6">G</text>
<text x="310.6" y="3.6">H</text>
<text x="351.3" y="3.6">J</text>
<text x="391.6" y="3.6">K</text>
<text x="4.9" y="19.9">0</text>
<text x="414" y="19.9">0</text>
<text x="4.9" y="48.6">1</text>
<text x="414" y="48.6">1</text>
<text x="4.9" y="77.4">2</text>
<text x="414" y="77.4">2</text>
<text x="4.9" y="105.9">3</text>
<text x="414" y="106.1">3</text>
<text x="4.9" y="134.6">4</text>
<text x="414" y="134.8">4</text>
<text x="4.9" y="163.9">5</text>
<text x="414" y="163.4">5</text>
<text x="4.9" y="192.1">6</text>
<text x="414" y="192.1">6</text>
<text x="4.9" y="220.5">7</text>
<text x="414" y="221.1">7</text>
<text x="4.9" y="249.6">8</text>
<text x="414" y="249.8">8</text>
<text x="4.9" y="278.3">9</text>
<text x="414" y="278.3">9</text>
<text x="356.9" y="286.7">C:\Users\makeev_kp\Documents\clock_2016_V3_IN14_4.pdsprj</text>
<text x="394.3" y="287.5">1</text>
<text x="397.8" y="287.5">of</text>
<text x="402.2" y="287.5">1</text>
<text x="384" y="290.6">@REV</text>
<text x="26.8" y="294.7">A</text>
<text x="67.5" y="294.7">B</text>
<text x="108" y="294.7">C</text>
<text x="148.6" y="294.7">D</text>
<text x="189.4" y="294.7">E</text>
<text x="229.6" y="294.7">F</text>
<text x="269.9" y="294.7">G</text>
<text x="310.6" y="294.7">H</text>
<text x="351.3" y="294.7">J</text>
<text x="391.8" y="294.7">K</text>
</g>
<g font-size="1.6">
<text x="208" y="11.4">+12</text>
<text x="288.6" y="15.4">+180</text>
<text x="292.5" y="22.1">+180</text>
<text x="308.3" y="21">1K</text>
<text x="320" y="21">1K</text>
<text x="329.9" y="21">1K</text>
<text x="339.7" y="21">1K</text>
<text x="239.3" y="26.3">220mH</text>
<text x="264.8" y="28.2">BY127</text>
<text x="279.9" y="34.8">10mF</text>
<text x="292.5" y="32.8">560k</text>
<text x="300.5" y="33">+5</text>
<text x="187.5" y="36.1">8</text>
<text x="187.5" y="38.1">7</text>
<text x="187.5" y="40.1">6</text>
<text x="191.3" y="36.9">DRC</text>
<text x="191.3" y="39">IPK</text>
<text x="191.3" y="40.9">V+</text>
<text x="199.3" y="36.9">SWC</text>
<text x="199.4" y="39">SWE</text>
<text x="201" y="40.9">CT</text>
<text x="206.1" y="36.1">1</text>
<text x="206.1" y="38.1">2</text>
<text x="206.1" y="40.1">3</text>
<text x="220.9" y="40.7">470p</text>
<text x="258.3" y="38.1">IRF740LC</text>
<text x="187.5" y="42">5</text>
<text x="190.2" y="45.9">MC34063</text>
<text x="191.3" y="42.9">CINV</text>
<text x="201.5" y="42.9">V-</text>
<text x="206.1" y="42">4</text>
<text x="292.5" y="42.7">3K</text>
<text x="140.4" y="52.7">Buz2</text>
<text x="152.1" y="51.8">1</text>
<text x="152.1" y="53.8">2</text>
<text x="241.2" y="48.7">330</text>
<text x="304.4" y="50.7">3</text>
<text x="320" y="52.6">1K</text>
<text x="340.9" y="50.5">BC847B</text>
<text x="139.3" y="58.6">+5</text>
<text x="140.4" y="54.6">Buz1</text>
<text x="154.8" y="57.7">CONN-SIL2</text>
<text x="187.5" y="56.4">470mF</text>
<text x="262.2" y="56.4">100p</text>
<text x="292.5" y="56.4">3k</text>
<text x="152" y="64.5">Buz2</text>
<text x="337.8" y="64.5">GND</text>
<text x="152" y="66.5">Buz1</text>
<text x="174.6" y="66.5">GND</text>
<text x="190.3" y="68.4">+3.3</text>
<text x="233.7" y="70.4">+5</text>
<text x="313.2" y="70.4">IN1_13</text>
<text x="331.6" y="70.4">IN1_13</text>
<text x="346.7" y="69.5">1</text>
<text x="346.7" y="71.5">2</text>
<text x="62.5" y="77.4">6</text>
<text x="62.5" y="75.5">7</text>
<text x="62.5" y="73.5">8</text>
<text x="71.4" y="74.4">0-RX</text>
<text x="71.4" y="76.3">1-TX</text>
<text x="114.6" y="72.3">A2</text>
<text x="127.3" y="74.3">1K</text>
<text x="146.2" y="72.2">BC847B</text>
<text x="167.8" y="77.4">3</text>
<text x="170.5" y="73.2">LD1117S12</text>
<text x="188.4" y="77.4">2/4</text>
<text x="209" y="77.4">1</text>
<text x="211.8" y="73.2">7805</text>
<text x="229.6" y="77.4">3</text>
<text x="254.3" y="75.5">1</text>
<text x="254.3" y="77.4">2</text>
<text x="313.2" y="76.3">IN1_10</text>
<text x="313.2" y="74.4">IN1_11</text>
<text x="313.2" y="72.3">IN1_12</text>
<text x="331.6" y="76.3">IN1_10</text>
<text x="331.6" y="74.4">IN1_11</text>
<text x="331.6" y="72.3">IN1_12</text>
<text x="346.7" y="73.5">3</text>
<text x="346.7" y="75.5">4</text>
<text x="346.7" y="77.4">5</text>
<text x="62.5" y="83.3">3</text>
<text x="62.5" y="81.4">4</text>
<text x="62.5" y="79.4">5</text>
<text x="71.4" y="78.3">2</text>
<text x="71.4" y="80.2">3</text>
<text x="71.4" y="82.2">4</text>
<text x="171.6" y="78.3">IN</text>
<text x="176.8" y="82.3">GND</text>
<text x="182" y="78.3">OUT</text>
<text x="212.9" y="78.3">VI</text>
<text x="220.4" y="82.6" transform="rotate(-90 220.4 82.6)">GND</text>
<text x="224.3" y="78.3">VO</text>
<text x="257" y="81.3">SIL-100-02</text>
<text x="313.2" y="82.2">IN1_7</text>
<text x="313.2" y="80.2">IN1_8</text>
<text x="313.2" y="78.3">IN1_9</text>
<text x="332.5" y="82.2">IN1_7</text>
<text x="332.5" y="80.2">IN1_8</text>
<text x="332.5" y="78.3">IN1_9</text>
<text x="346.7" y="79.4">6</text>
<text x="346.7" y="81.4">7</text>
<text x="346.7" y="83.3">8</text>
<text x="62.5" y="87.2">1</text>
<text x="62.5" y="85.3">2</text>
<text x="71.4" y="84.2">5</text>
<text x="71.4" y="86.1">6</text>
<text x="71.4" y="88.1">7</text>
<text x="177.1" y="87.1">1</text>
<text x="195.4" y="86">1000mF</text>
<text x="209.2" y="86">0,33mF</text>
<text x="219.5" y="86.5" transform="rotate(-90 219.5 86.5)">2</text>
<text x="236.6" y="86">0,1mF</text>
<text x="255.2" y="89">GND</text>
<text x="255.2" y="87.1">+12</text>
<text x="313.2" y="88.1">IN1_4</text>
<text x="313.2" y="86.1">IN1_5</text>
<text x="313.2" y="84.2">IN1_6</text>
<text x="332.5" y="86.1">IN1_5</text>
<text x="332.5" y="84.2">IN1_6</text>
<text x="332.5" y="88.1">IN1_4</text>
<text x="345.9" y="87.2">10</text>
<text x="345.9" y="89.3">11</text>
<text x="346.7" y="85.3">9</text>
<text x="56.5" y="91.1">ARDUINO-SIL8</text>
<text x="313.2" y="94">IN1_1</text>
<text x="313.2" y="92.1">IN1_2</text>
<text x="313.2" y="90.1">IN1_3</text>
<text x="332.5" y="94">IN1_1</text>
<text x="332.5" y="92.1">IN1_2</text>
<text x="332.5" y="90.1">IN1_3</text>
<text x="345.9" y="91.2">12</text>
<text x="345.9" y="93.2">13</text>
<text x="62.5" y="101">8</text>
<text x="62.5" y="99.1">9</text>
<text x="62.5" y="97.1">10</text>
<text x="71.4" y="97.9">8</text>
<text x="71.4" y="99.9">9</text>
<text x="71.4" y="101.9">10</text>
<text x="172.6" y="97.9">GND</text>
<text x="194.1" y="97.8">13K</text>
<text x="349.4" y="97.1">26631301RP2</text>
<text x="62.5" y="107">5</text>
<text x="62.5" y="104.9">6</text>
<text x="62.5" y="103">7</text>
<text x="71.4" y="103.8">11</text>
<text x="71.4" y="105.8">12</text>
<text x="71.4" y="107.8">13</text>
<text x="80.3" y="105.8">+5</text>
<text x="119.5" y="107.8">+180</text>
<text x="164.6" y="105.7">470K</text>
<text x="183.6" y="103.7">MMBTA92</text>
<text x="257.2" y="107.8">0</text>
<text x="261.1" y="107">16</text>
<text x="313.2" y="107.8">IN2_12</text>
<text x="313.2" y="105.8">IN2_13</text>
<text x="62.5" y="112.8">2</text>
<text x="62.5" y="110.9">3</text>
<text x="62.5" y="108.9">4</text>
<text x="71.4" y="109.8">GND</text>
<text x="71.4" y="111.7">AREF</text>
<text x="71.4" y="113.7">SDA</text>
<text x="87.9" y="113.6">4.7K</text>
<text x="106.8" y="111.7">A0</text>
<text x="130.6" y="109.8">11</text>
<text x="141.1" y="111.6">33K</text>
<text x="162" y="109.5">MMBTA42</text>
<text x="176.5" y="113.5">100K</text>
<text x="234.7" y="113.7">13</text>
<text x="244.4" y="112.8">3</text>
<text x="248.3" y="113.7">A</text>
<text x="257.2" y="109.8">1</text>
<text x="257.2" y="111.7">2</text>
<text x="257.2" y="113.7">3</text>
<text x="261.1" y="108.9">15</text>
<text x="261.1" y="110.9">8</text>
<text x="261.1" y="112.8">9</text>
<text x="313.2" y="113.7">IN2_9</text>
<text x="313.2" y="111.7">IN2_10</text>
<text x="313.2" y="109.8">IN2_11</text>
<text x="56.5" y="118.7">ARDUINO-SIL10</text>
<text x="62.5" y="114.8">1</text>
<text x="71.4" y="115.7">SCL</text>
<text x="87.9" y="119.5">4.7K</text>
<text x="106.8" y="117.6">A1</text>
<text x="234.7" y="115.7">12</text>
<text x="235.5" y="117.6">4</text>
<text x="235.5" y="119.6">2</text>
<text x="244.4" y="114.8">6</text>
<text x="244.4" y="116.8">7</text>
<text x="244.4" y="118.7">4</text>
<text x="248.3" y="115.7">B</text>
<text x="248.3" y="117.6">C</text>
<text x="248.3" y="119.6">D</text>
<text x="257.2" y="115.7">4</text>
<text x="257.2" y="117.6">5</text>
<text x="257.2" y="119.6">6</text>
<text x="261.1" y="114.8">13</text>
<text x="261.1" y="116.8">14</text>
<text x="261.1" y="118.7">11</text>
<text x="313.2" y="119.6">IN2_6</text>
<text x="313.2" y="117.6">IN2_7</text>
<text x="313.2" y="115.7">IN2_8</text>
<text x="111.7" y="125.5">GND</text>
<text x="194.1" y="123.4">13K</text>
<text x="257.2" y="121.5">7</text>
<text x="257.2" y="123.5">8</text>
<text x="257.2" y="125.5">9</text>
<text x="261.1" y="120.7">10</text>
<text x="261.1" y="122.6">1</text>
<text x="261.1" y="124.7">2</text>
<text x="313.2" y="125.5">IN2_3</text>
<text x="313.2" y="123.5">IN2_4</text>
<text x="313.2" y="121.5">IN2_5</text>
<text x="164.6" y="131.3">470K</text>
<text x="183.6" y="129.2">MMBTA92</text>
<text x="247.1" y="128.6">74141</text>
<text x="247.1" y="130.5">VCC=+5</text>
<text x="313.2" y="129.4">IN2_1</text>
<text x="313.2" y="127.5">IN2_2</text>
<text x="62.5" y="136.4">4</text>
<text x="62.5" y="134.5">5</text>
<text x="62.5" y="132.5">6</text>
<text x="71.4" y="133.4">A5</text>
<text x="71.4" y="135.3">A4</text>
<text x="71.4" y="137.3">A3</text>
<text x="119.5" y="133.4">+180</text>
<text x="130.6" y="135.3">10</text>
<text x="141.1" y="137.2">33K</text>
<text x="162" y="135.1">MMBTA42</text>
<text x="313.2" y="137.3">IN3_12</text>
<text x="313.2" y="135.3">IN3_13</text>
<text x="62.5" y="142.4">1</text>
<text x="62.5" y="140.4">2</text>
<text x="62.5" y="138.4">3</text>
<text x="71.4" y="139.2">A2</text>
<text x="71.4" y="141.3">A1</text>
<text x="71.4" y="143.2">A0</text>
<text x="176.5" y="139.1">100K</text>
<text x="313.2" y="143.2">IN3_9</text>
<text x="313.2" y="141.3">IN3_10</text>
<text x="313.2" y="139.2">IN3_11</text>
<text x="56.5" y="146.2">ARDUINO-SIL6</text>
<text x="313.2" y="149">IN3_6</text>
<text x="313.2" y="147.1">IN3_7</text>
<text x="313.2" y="145.1">IN3_8</text>
<text x="62.5" y="156">6</text>
<text x="62.5" y="154">7</text>
<text x="62.5" y="152.1">8</text>
<text x="71.4" y="152.9">+12</text>
<text x="71.4" y="154.9">GND</text>
<text x="111.7" y="151">GND</text>
<text x="194.1" y="150.9">13K</text>
<text x="313.2" y="154.9">IN3_3</text>
<text x="313.2" y="152.9">IN3_4</text>
<text x="313.2" y="151">IN3_5</text>
<text x="62.5" y="161.9">3</text>
<text x="62.5" y="160">4</text>
<text x="62.5" y="158">5</text>
<text x="71.4" y="156.8">GND</text>
<text x="71.4" y="158.9">+5</text>
<text x="71.4" y="160.8">+3.3</text>
<text x="164.6" y="158.8">470K</text>
<text x="183.6" y="156.7">MMBTA92</text>
<text x="313.2" y="158.9">IN3_1</text>
<text x="313.2" y="156.8">IN3_2</text>
<text x="62.5" y="165.9">1</text>
<text x="62.5" y="163.9">2</text>
<text x="71.4" y="162.8">RESET</text>
<text x="71.4" y="164.7">IOREF</text>
<text x="131.4" y="162.8">9</text>
<text x="141.1" y="164.6">33K</text>
<text x="162" y="162.6">MMBTA42</text>
<text x="176.5" y="166.5">100K</text>
<text x="56.5" y="169.8">ARDUINO-SIL8</text>
<text x="131.3" y="172.6">+180</text>
<text x="313.2" y="172.6">IN4_11</text>
<text x="313.2" y="170.6">IN4_12</text>
<text x="313.2" y="168.7">IN4_13</text>
<text x="62.5" y="179.6">5</text>
<text x="123.4" y="178.5">GND</text>
<text x="313.2" y="178.5">IN4_8</text>
<text x="313.2" y="176.6">IN4_9</text>
<text x="313.2" y="174.6">IN4_10</text>
<text x="62.5" y="185.5">2</text>
<text x="62.5" y="183.6">3</text>
<text x="62.5" y="181.6">4</text>
<text x="71.4" y="184.4">A4</text>
<text x="71.4" y="182.4">+5</text>
<text x="71.4" y="180.5">GND</text>
<text x="313.2" y="184.4">IN4_5</text>
<text x="313.2" y="182.4">IN4_6</text>
<text x="313.2" y="180.5">IN4_7</text>
<text x="56.5" y="191.4">CONN-H5</text>
<text x="62.5" y="187.5">1</text>
<text x="71.4" y="188.3">A3</text>
<text x="71.4" y="186.4">A5</text>
<text x="313.2" y="190.3">IN4_2</text>
<text x="313.2" y="188.3">IN4_3</text>
<text x="313.2" y="186.4">IN4_4</text>
<text x="90.8" y="196.2">+3.3</text>
<text x="313.2" y="192.3">IN4_1</text>
<text x="183.6" y="203.9">MMBTA92</text>
<text x="194.1" y="198.1">13K</text>
<text x="62.5" y="207.1">1</text>
<text x="62.5" y="209.2">2</text>
<text x="73.3" y="208">GND</text>
<text x="99.7" y="209.9">10K</text>
<text x="118.5" y="208">+3_3</text>
<text x="162" y="209.7">MMBTA42</text>
<text x="164.6" y="205.9">470K</text>
<text x="62.5" y="211.1">3</text>
<text x="62.5" y="213">4</text>
<text x="62.5" y="215">5</text>
<text x="73.3" y="213.9">1-TX</text>
<text x="73.3" y="211.9">+3_3</text>
<text x="73.3" y="210">+3_3</text>
<text x="73.3" y="215.8">Reserv1</text>
<text x="131.4" y="210">6</text>
<text x="141.1" y="211.9">33K</text>
<text x="176.5" y="213.7">100K</text>
<text x="56.5" y="220.9">ARDUINO-SIL6</text>
<text x="62.5" y="217">6</text>
<text x="73.3" y="217.9">Reserv2</text>
<text x="131.3" y="219.8">+180</text>
<text x="334.4" y="221.8">IN1_1</text>
<text x="346.7" y="220.9">1</text>
<text x="62.5" y="226.9">1</text>
<text x="73.3" y="227.7">0-RX</text>
<text x="84.2" y="225.7">+5</text>
<text x="123.4" y="225.7">GND</text>
<text x="334.4" y="223.7">IN2_1</text>
<text x="334.4" y="225.7">IN3_1</text>
<text x="334.4" y="227.7">IN4_1</text>
<text x="346.7" y="222.9">2</text>
<text x="346.7" y="224.9">3</text>
<text x="346.7" y="226.9">4</text>
<text x="62.5" y="228.8">2</text>
<text x="62.5" y="230.7">3</text>
<text x="62.5" y="232.7">4</text>
<text x="73.3" y="229.6">+3_3</text>
<text x="73.3" y="233.5">+3.3</text>
<text x="91.9" y="233.5">4.7K</text>
<text x="110.7" y="231.6">Reserv1</text>
<text x="346.7" y="228.8">5</text>
<text x="346.7" y="230.7">6</text>
<text x="346.7" y="232.7">7</text>
<text x="62.5" y="234.7">5</text>
<text x="62.5" y="236.7">6</text>
<text x="91.9" y="239.4">4.7K</text>
<text x="110.7" y="237.5">Reserv2</text>
<text x="345.9" y="238.6">10</text>
<text x="346.7" y="234.7">8</text>
<text x="346.7" y="236.7">9</text>
<text x="56.5" y="240.6">ARDUINO-SIL6</text>
<text x="160.7" y="245.3">20K</text>
<text x="221.6" y="245.3">20K</text>
<text x="349.4" y="242.5">ARDUINO-SIL10</text>
<text x="121.6" y="251.3">5</text>
<text x="158.1" y="251.1">MMBTA42</text>
<text x="182.5" y="251.3">7</text>
<text x="218.9" y="251.1">MMBTA42</text>
<text x="133.2" y="253.2">4.7K</text>
<text x="194.1" y="253.2">4.7K</text>
<text x="147.1" y="267">GND</text>
<text x="208" y="267">GND</text>
<text x="344.7" y="278.2">FILE NAME:</text>
<text x="394.5" y="277.9">DATE:</text>
<text x="344.6" y="286.7">PATH:</text>
<text x="344.6" y="282.6">DESIGN TITLE:</text>
<text x="394.6" y="285.2">PAGE:</text>
<text x="344.7" y="290.4">BY:</text>
<text x="349" y="290.4">@AUTHOR</text>
<text x="380.2" y="290.6">REV:</text>
<text x="394.7" y="290.6">TIME:</text>
<text x="401.5" y="290.6">10:04:34</text>
</g>
</svg>
